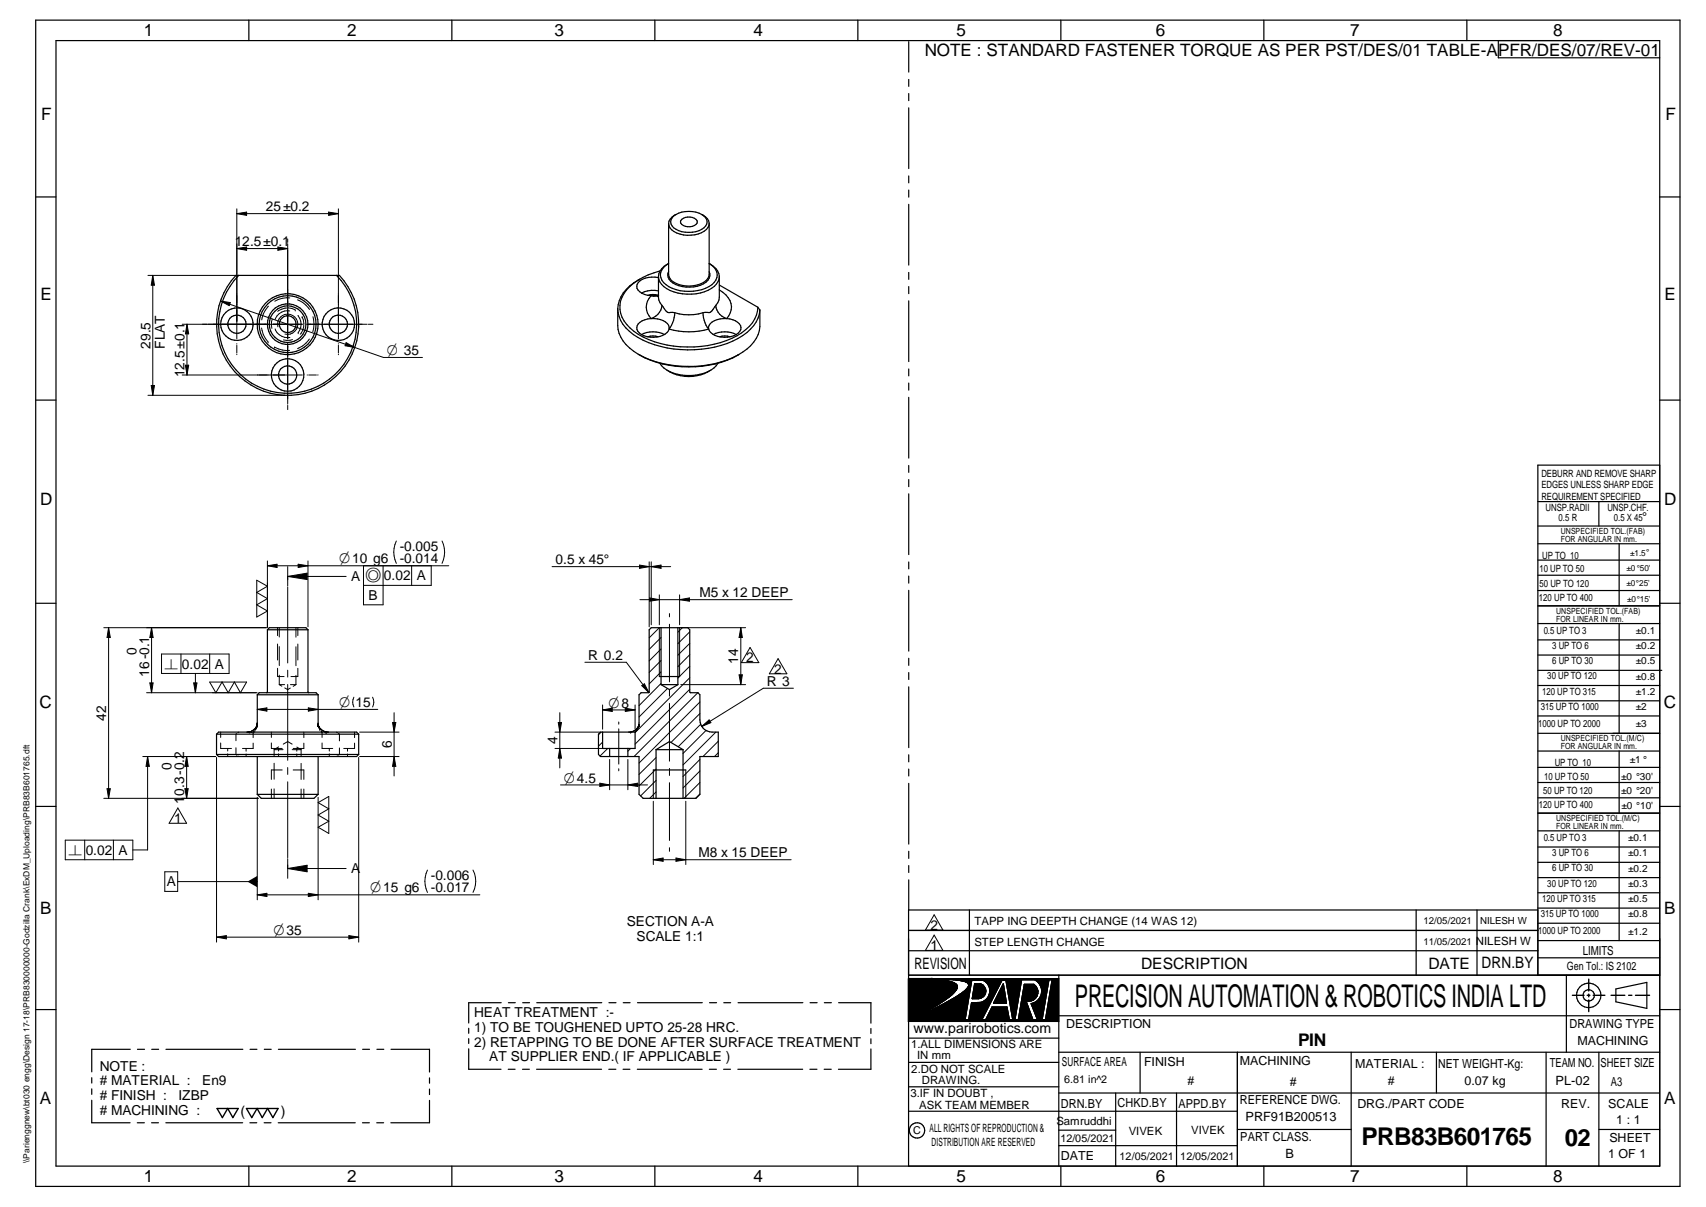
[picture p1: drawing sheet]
<svg xmlns="http://www.w3.org/2000/svg" width="420mm" height="297mm" viewBox="0 0 420 297" stroke-linecap="round" stroke-linejoin="round" font-family="sans-serif">
<g fill="none" stroke="#000" stroke-width=".3">
<path d="M8.8 5h405v287h-405zM13.8 10h395v277h-395zM61.3 5v5M111.3 5v5M161.3 5v5M211.3 5v5M223.8 10.2v7.5M223.8 19.6v1.7M261.3 5v5M311.3 5v5M361.3 5v5M369 10v4.2h39.8"/>
<path d="M223.8 23v1.8M223.8 26.5v15M8.8 48.5h5M164.7 55v12.5a3.1 3.1 0 0 0 2.7 2.6 7.5 7.5 0 0 0 6.5-1.1l.7-1 .1-.5v-12.5M166.5 52.8a2.97 2.97 0 0 0-1.8 2.2M166.5 52.8a6.7 6.7 0 0 1 7.7 1 1.98 1.98 0 0 1-.8 3.1 7.3 7.3 0 0 1-8-.3l-.4-.5-.3-1.1M166.5 52.8a1.92 1.92 0 0 0-1.3 1.8 1.92 1.92 0 0 0 1.3 1.8 6.3 6.3 0 0 0 7.3-.8 1.86 1.86 0 0 0-1-2.8M167.9 54a2.81 2.81 0 0 1 3.8 .3 1.4 1.4 0 0 1-1.7 1.5 2.03 2.03 0 0 1-2.4-1.2zM223.8 43.3v1.7M223.8 46.8v1.7M223.8 50.3v14.9M408.8 48.5h5"/>
<path d="M58.1 67.8h25.5a17.5 17.5 0 0 1-.5 24.5 17.5 17.5 0 0 1-24.5 0 17.5 17.5 0 0 1-.5-24.5zM58.8 67.8a17 17 0 0 0 0 24 17 17 0 0 0 24.1 0 17 17 0 0 0 0-24M152.1 76v4.1a8.7 8.7 0 0 0 5.1 7.1 27.5 27.5 0 0 0 24.8 0M157.6 68.7a9.4 9.4 0 0 0-5.5 7.2 8.5 8.5 0 0 0 5 7.2 27.3 27.3 0 0 0 24.6 .2 9.1 9.1 0 0 0 5.4-7M159.5 72.7a3.9 3.9 0 0 1 2.6 0M159.5 72.7l.8 .1M160.3 78.4a4.8 4.8 0 0 1 4.4 1.7l.1 .9M160.3 78.4a3.8 3.8 0 0 0-3.4 1.8 1.72 1.72 0 0 0 1.1 2.1M160.3 72.8a3.9 3.9 0 0 0 0 5.6M162 72.7h.1M162.1 72.7h.1M162.1 72.6h.1"/>
<path d="M162.1 72.7l-1.8 .1M162.2 72.6h.1M162.2 71.6a6.2 6.2 0 0 0-4.2 .5M162.2 68.3a4.8 4.8 0 0 0-5.3 1.7 2.11 2.11 0 0 0 1.9 2.5l.7 .2M162.2 68.1v5.1l.1 .6 .7 1.3M162.2 72.7l-1.2 .2-.7-.1M162.5 66.7a14.9 14.9 0 0 0-8.8 5.6 6.4 6.4 0 0 0 1.5 8.4 22 22 0 0 0 15.7 4.7 20.6 20.6 0 0 0 13.7-5.1 7.2 7.2 0 0 0 2-4.7M163 66.1l1.7-1.2a2.89 2.89 0 0 0-2 2.4 2.89 2.89 0 0 0 1.3 2.8 10.5 10.5 0 0 0 11.3 0 2.92 2.92 0 0 0 1.3-2.9 2.92 2.92 0 0 0-1.9-2.3l.3 .1a3.3 3.3 0 0 1 1.9 4.3 7.6 7.6 0 0 1-6.6 3.1 9.5 9.5 0 0 1-7.4-2.4 2.76 2.76 0 0 1 .1-3.9zM163 75.1l.3 .4a1.8 1.8 0 0 0 2.4 1.4l.5 .1M163 75.1a3.8 3.8 0 0 1-2.7 3.3M164.7 66.8a2.12 2.12 0 0 0 1 2.8 8 8 0 0 0 8.2-.2 2.18 2.18 0 0 0 .8-2.6M166.2 77a12.1 12.1 0 0 0 6.9 0"/>
<path d="M166.2 77a7.4 7.4 0 0 1-1.4 4M173.1 77l.5 2.5 .9 1.5M176.3 75.1a2.89 2.89 0 0 1-1.8 1.8l-1.4 .1M176.3 75.1a3.6 3.6 0 0 0 2.7 3.3M177.2 70.1l9.4 5.5M177.2 71.3a5.1 5.1 0 0 1 2.9 4.9l-.6 1.5-.5 .7M177.2 68.1v5.1l-.1 .6-.8 1.3M179 78.4a4.1 4.1 0 0 0-4.5 2.1v.5M179 78.4a3.5 3.5 0 0 1 3.5 2.2 2.1 2.1 0 0 1-1.2 1.7M186.6 75.6l.5 .7M187.1 76.3v4.1a9.1 9.1 0 0 1-5.4 7M223.8 67.1v1.6"/>
<path d="M223.8 70.5v1.8M223.8 74v15M8.8 98.5h5M157.3 87.2a26.5 26.5 0 0 0 24.4 .2M158 82.3a6.3 6.3 0 0 1 5.6 0M159.5 82.9a3.9 3.9 0 0 1 2.6 0M162.5 89.4a8.4 8.4 0 0 0 7.7 3 8 8 0 0 0 6.6-3M164.4 91.1a9.9 9.9 0 0 0 10.6 0M164.8 81a4.3 4.3 0 0 1-4.7 2l-2.1-.7M164.8 81a17.8 17.8 0 0 0 9.7 0M174.5 81a3.7 3.7 0 0 0 3.9 2 6 6 0 0 0 2.9-.7M175.7 82.3a6.2 6.2 0 0 1 5.6 0"/>
<path d="M177.2 82.9a3.8 3.8 0 0 1 2.5 0M223.8 90.8v1.7M223.8 94.3v1.7M223.8 97.8v14.9M408.8 98.5h5M223.8 114.6v1.6M223.8 118v1.8M408.8 114.5h-30.1v125.5M223.8 121.5v15M223.8 138.3v1.7M378.7 123.4h30.1M378.7 133.8h30.1"/>
<path d="M378.7 137.8h30.1M378.7 129.5h30.1M393.8 123.4v6.1M398.8 133.8v15.3M8.8 148.5h5M65.9 155h10M65.9 155l.4-.5h9l.6 .5M65.9 155v15.3l-.3 .2M75.9 155v15.3l.2 .2M162.8 154.5v14M167 154.5v14M223.8 141.8v1.7"/>
<path d="M223.8 145.3v14.9M378.7 141.6h30.1M378.7 145.3h30.1M378.7 149.1h30.1M378.7 153.5h30.1M378.7 157.5h30.1M398.8 153.5v27M408.8 148.5h5M63.1 179l-1.1 .9M63.1 178.9h.1M63.2 178.9h-.1M63.2 178.7h.1"/>
<path d="M63.2 178.8h.1M63.2 178.6h.1M63.3 178.5h.1M63.3 178.4h.1M63.3 178.6h.1M63.3 178.2h.1M63.3 178.3h.1M63.3 178v.2M63.4 177.9h.1M63.4 171h14.9M63.4 171l.4-.5h14l.5 .5M63.4 171v6.9"/>
<path d="M78.3 178.3h.1M78.3 178h.1M78.3 171v6.9M78.3 178v.3M78.4 178.6h.1M78.4 178.5h.1M78.4 178.4h.1M78.5 178.7h.1M78.5 178.8h.1M78.6 178.9h.1M78.6 178.9a2.42 2.42 0 0 0 1.7 1.2M78.8 179.2h.1"/>
<path d="M156.9 179.2h.1M157 179.1a2.48 2.48 0 0 1-1.7 1.1M157.1 179h.1M157.2 178.9h.1M157.2 178.8h.1M157.2 178.8l-.1 .2M157.3 178.6h.1M157.3 178.7h.1M157.3 178.4h.1M157.3 178.5h.1M157.3 178.6l.1-7.6 .5-.5h1.8l.2-.2v-15.3l.5-.5h9l.5 .5v15.3l.2 .2h1.8l.5 .5v6.2a3 3 0 0 0 3 3h1.5v6h-4.5v9.3l-1 1h-13l-1-1v-9.3h-9.5l-.5-.5v-5l.5-.5h8.5M157.3 178.6l-.5 1.1-.4 .5"/>
<path d="M157.4 178.3h.1M157.4 178.4h.1M162.4 166.5h5M162.8 168.5h4.2M162.8 168.5l2.1 1.2 2.1-1.2M223.8 162v1.7M223.8 165.5v1.7M223.8 169v15M378.7 161.2h30.1M378.7 165h30.6M378.7 168.7h30.1M378.7 172.5h30.1"/>
<path d="M378.7 176.2h30.1M8.8 198.5h5M53.3 185.7h35M53.3 185.7l.5 .5h34l.5-.5M53.3 180.7l.5-.5h34l.5 .5M53.3 180.7h35M53.3 180.7v5M61.3 180.1l-.5 .1M63.4 195.5h14.9M63.4 195.5l.9 1h13l1-1M63.4 186.2v9.3M78.3 186.2v9.3"/>
<path d="M80.3 180.1h.1M80.4 180.1l.4 .1M88.3 180.7v5M148.4 180.2v4h8v-4M150.1 184.2v2M154.6 184.2v2M155.3 180.2h.1M160.9 189.5h8M161.6 184.5h6.6M161.6 184.5v12M161.6 184.5l3.3-2 3.3 2M168.2 184.5v12"/>
<path d="M223.8 185.8v1.7M223.8 189.3v1.7M223.8 192.8v14.9M378.7 184.8h30.1M378.7 188.8h30.1M378.7 192.6h30.1M378.7 196.3h30.1M378.7 180.5h30.1M398.8 184.8v15.3M408.8 198.5h5M223.8 209.5v1.7M223.8 213v1.7"/>
<path d="M223.8 216.5v7.5M378.7 200.1h30.1M378.7 204.5h30.1M378.7 208.4h30.1M378.7 212.2h30.1M378.7 216h30.1M378.7 219.7h30.1M398.8 204.5v27M223.8 240h185M223.8 229h154.9M223.8 234h154.9M238.7 223.9v16"/>
<path d="M260.8 240v47M348.8 223.9v16M363.8 223.9v16M378.7 223.9h-154.9v63.1M378.7 223.5h30.1M378.7 227.2h30.1M378.7 231.5h30.1M378.7 235.7h30.1M385.8 240v19M8.8 248.5h5M32.1 258.2h-9.5v5.6M33.9 258.2h1.7"/>
<path d="M37.4 258.2h1.7M40.9 258.2h18.9M61.6 258.2h1.7M65.1 258.2h1.7M68.6 258.2h18.9M89.3 258.2h1.7M92.8 258.2h1.7M96.3 258.2h9.5v5.6M115.4 253.1v1.2M115.4 255.6v1.2M115.4 258.1v5h8M123.4 246.8h-8v5"/>
<path d="M125.2 246.8h1.7M128.7 246.8h1.7M132.2 246.8h16M150 246.8h1.7M153.5 246.8h1.7M157 246.8h16M174.7 246.8h1.8M178.3 246.8h1.6M181.8 246.8h15.9M199.5 246.8h1.7M203 246.8h1.8M206.5 246.8h8v5"/>
<path d="M214.5 258.1v5h-8M214.5 253.1v1.2M214.5 255.7v1.1M223.8 255.5h37M223.8 251.4h37M223.8 240.8h37M260.8 250h148M260.8 259h148M280.8 259v10M304.7 259v28M332.8 259v28M353.8 259v10"/>
<path d="M380.8 259v28M393.8 259v28M398 243.4l7.6-1.6v6.4l-7.6-1.7zM408.8 248.5h5M22.6 270.8v5.5h9.4M22.6 265.2v1.3M22.6 268v1.3M33.8 276.3h1.7M37.3 276.3h1.7M40.8 276.3h19M61.5 276.3h1.7M65.1 276.3h1.6"/>
<path d="M68.5 276.3h19M89.3 276.3h1.7M92.8 276.3h1.7M105.8 270.8v5.5h-9.5M105.8 265.3v1.3M105.8 268v1.4M125.2 263.1h1.7M128.7 263.1h1.7M132.2 263.1h16M149.9 263.1h1.8M153.4 263.1h1.7M157 263.1h15.9"/>
<path d="M174.7 263.1h1.7M178.2 263.1h1.7M181.7 263.1h16M199.5 263.1h1.7M203 263.1h1.7M223.8 261.5h37M223.8 267.5h37M223.8 273.5h80.9M260.8 269h148M260.8 278.1h14M274.8 269v18M289.8 269v18"/>
<path d="M304.7 278h28.1M393.8 278h15M61.3 287v5M111.3 287v5M161.3 287v5M211.3 287v5M260.8 281.9h43.9M261.3 287v5M311.3 287v5M361.3 287v5"/>
<circle cx="58.3" cy="79.8" r="4"/>
<circle cx="58.4" cy="79.8" r="2.26"/>
<circle cx="70.8" cy="79.8" r="2.06"/>
<circle cx="70.8" cy="79.8" r="7"/>
<circle cx="70.8" cy="79.8" r="4.5"/>
<circle cx="70.8" cy="79.8" r="5"/>
<circle cx="70.8" cy="79.8" r="7.5"/>
<circle cx="83.3" cy="79.8" r="2.26"/>
<circle cx="83.3" cy="79.8" r="4"/>
<circle cx="70.8" cy="92.3" r="4"/>
<circle cx="70.9" cy="92.3" r="2.25"/>
<circle cx="391.3" cy="244.9" r="1.41"/>
<circle cx="391.3" cy="245" r="3"/>
<circle cx="225.9" cy="278.2" r="1.89"/>
</g>
<g fill="none" stroke="#000" stroke-width=".34">
<path d="M226.4 249.9l-2.6 1.5M226.9 249.6l-.2 .2M227.8 249.1l-.3 .2M229.3 240.8l1.5 .2M229.3 240.8l4.3 .7M229.3 240.8l5.6 .3M229.6 240.8l.4 .1M230 240.9l3.6 .1M230 240.9l-6.2-.1v10.6M230.8 241l2.8 .5M230.8 241l.5 .1M231 247.2l-7.2 4.2"/>
<path d="M231.4 247.6l-.3 .2M231.7 247.4l-.3 .2M232 241.2h.3M233.3 241h.3M233.6 241.5l.7 .1M233.6 241l1.2 .1M233.8 241.5l.2 .1M234.3 241.6l1.1 .5 .3 .5M234.3 241.6l1.1 .6M234.5 244.7l-3.6 2.6-2.8 1.7M234.8 241.1l2.9 .5M234.9 241.1l2.8 .5"/>
<path d="M234.9 245.7l-5 2.7-6.1 3M235 245.7l-5.3 2.8-5.9 2.9M235.4 243.7l-1.1 1.2-3.1 2.2M235.4 243.7l-.4 .5M235.5 243.5l-.1 .2M235.6 242.4l.1 .2M235.6 243.4l-.1 .1M235.7 242.6l-.2 .9M235.7 242.6l-.3 1.1M236 245l-1 .7M236 245l-1.1 .7M237.5 243.9l-1.5 1.1"/>
<path d="M237.7 241.6l.8 .4M237.7 241.6l.8 .4 .1 .3M238.3 243.2l-.8 .7M238.4 243l-.1 .1M238.4 241.9l.1 .1M238.5 242.9l-.1 .1M238.5 242.9l-.9 .9M238.5 242l.1 .6M238.5 242.7v.2M238.6 242.5l-.1 .2M239.3 241.2h2.8a2.94 2.94 0 0 1 1.7 3 2.94 2.94 0 0 1-2.2 2.5l-2.3 .1-.7 4.2h-1zM240.1 242.1h1.4a1.85 1.85 0 0 1 1.2 2.1 1.85 1.85 0 0 1-1.7 1.5h-1.5z"/>
<path d="M246.7 241.2h1.1l1.7 9.8h-.9l-.6-3.1h-3.7l-1.5 3.1h-1zM247.1 242.2l.8 4.7h-3.2zM251.6 241.1h3.2a3.2 3.2 0 0 1 1.7 3.3 3.2 3.2 0 0 1-2.5 2.6l1.6 4h-1.2l-1.8-4.7a2.25 2.25 0 0 0 2.8-1.2 2.25 2.25 0 0 0-.8-2.8h-2.3l-1.5 8.7h-.9zM258.3 241.1h.9l-1.7 9.9h-.9zM387.3 244.9h2.8M390.9 244.9h.7M391.3 241v2.9M391.3 244.6v.7M391.3 246.1v2.9M392.4 244.9h2.9M396.8 244.9h3.4M401.1 244.9h.8"/>
<path d="M402.8 244.9h3.5M53.5 272.8h5.2l-1.3 2.2-1.3-2.2-1.3 2.2zM60.7 272.8h7.8l-1.3 2.2-1.3-2.2-1.3 2.2-1.3-2.2-1.3 2.2z"/>
</g>
<g fill="#000">
<path d="M58.3 52.6l2.4-.4v.8zM80.9 52.2l2.4 .4-2.4 .4zM37.6 67.8l.4 2.4h-.8zM54.3 74.1l2.4 .4-.2 .7zM58.3 61.2l2.4-.4v.8zM68.4 60.8l2.5 .4-2.5 .4zM37.2 94.9h.8l-.4 2.4zM46 79.8l.5 2.4h-.8zM45.7 89.9h.8l-.5 2.4zM85.2 84.3l2.2 1.2-2.4-.4zM65.9 139.2l2.3-.3v.8zM73.4 138.9l2.5 .3-2.5 .5z"/>
<path d="M157.5 139.1l2.4 .3-2.4 .5zM160.4 139.4l2.4-.3v.8zM26.7 154.5l.5 2.4h-.8zM37.3 154.5l.4 2.4h-.8zM70.9 141.9l4.7-.8v1.5zM160 147.2l2.4 .4-2.4 .4zM167.4 147.6l2.4-.4v.8zM182.4 154.5l.4 2.4h-.8zM36.9 168.1h.8l-.4 2.4zM47.7 168.1h.8l-.4 2.4zM63.4 174.6l2.3-.4v.8zM75.9 174.2l2.4 .4-2.4 .4z"/>
<path d="M96.7 177.8h.8l-.4 2.4zM137.5 177.8h.8l-.4 2.4zM148.4 174.7l2.4-.4v.8zM154 174.3l2.4 .4-2.4 .4zM158.1 168.7l.6-.4 1.1 2.1zM172.8 178.8l1.9-1.6 .4 .6zM182 166.1h.8l-.4 2.4zM26.4 194.1h.8l-.5 2.4zM36.4 186.2l.4 2.4h-.8zM46 186.2l.3 2.4h-.8zM45.5 194.1h.8l-.3 2.4zM97.1 186.2l.4 2.4h-.8z"/>
<path d="M137.9 184.2l.4 2.4h-.8zM147.7 192.7l2.4 .5-2.4 .3zM154.6 193.2l2.4-.5v.8zM60.9 217l2.5-1.4v2.8zM70.9 213.7l4.7-.8v1.6zM160.9 211.6l2.4-.4v.8zM166.5 211.2l2.4 .4-2.4 .4zM53.3 230.6l2.4-.3v.8zM63.4 220.2l2.3-.4v.8zM75.9 219.8l2.4 .4-2.4 .4zM85.9 230.3l2.4 .3-2.4 .5zM247.1 242.2l.8 4.7h-3.2z"/>
<path d="M223.8 240.8h5.5l4.1 .6a2.33 2.33 0 0 1 2.3 1.5l-.6 1.2-2.2 1.9-3.2 2-5.9 3.4z" fill-rule="evenodd"/>
<path d="M229.3 240.8l7.2 .5 1.8 .5 .3 .3v.5l-.4 .7-.8 .7-2.4 1.7-5.3 2.8-5.9 2.9h37v-10.6zM246.7 241.2h1.1l1.7 9.8h-.9l-.6-3.1h-3.7l-1.5 3.1h-1zM239.3 241.2h2.8a2.94 2.94 0 0 1 1.7 3 2.94 2.94 0 0 1-2.2 2.5l-2.3 .1-.7 4.2h-1zM251.6 241.1h3.2a3.2 3.2 0 0 1 1.7 3.3 3.2 3.2 0 0 1-2.5 2.6l1.6 4h-1.2l-1.8-4.7a2.25 2.25 0 0 0 2.8-1.2 2.25 2.25 0 0 0-.8-2.8h-2.3l-1.5 8.7h-.9zM258.3 241.1h.9l-1.7 9.9h-.9z" fill-rule="evenodd"/>
<path d="M240.1 242.1h1.4a1.85 1.85 0 0 1 1.2 2.1 1.85 1.85 0 0 1-1.7 1.5h-1.5z" fill-rule="evenodd"/>
</g>
<g fill="#000">
<circle cx="235.4" cy="242.2" r=".17"/>
<circle cx="235.5" cy="242.3" r=".17"/>
<circle cx="238.4" cy="241.9" r=".17"/>
</g>
<g fill="none" stroke="#000" stroke-width=".25">
<path d="M58.3 51.4v32M58.3 52.6l2.4-.4v.8zM58.3 52.6h25M70.9 58.8v.8M70.9 60v23.4M80.9 52.2l2.4 .4-2.4 .4zM83.3 51.4v32M36.4 67.8h21.7M37.6 67.8l.4 2.4h-.8zM37.6 67.8v29.5M44.9 79.8h29.6M46 79.8l.5 2.4h-.8z"/>
<path d="M46 79.8v12.5M54.3 74.1l33.1 11.4M54.3 74.1l2.4 .4-.2 .7zM58.3 61.2l2.4-.4v.8zM58.3 61.2h12.6M66.1 75.4a6.2 6.2 0 0 0-1.6 3.3M67 78.5l-.2 1.5 .2 .8M68.4 60.8l2.5 .4-2.5 .4zM71.4 76.5a3.3 3.3 0 0 0-3.7 2.2M71.4 73.3a6 6 0 0 0-3.7 .8M72.7 76.2a3.9 3.9 0 0 0-4.3 .4M72.7 76.3h.1"/>
<path d="M73.3 73.8a5.8 5.8 0 0 1 2.9 2.4M73.4 77.6v.1a3.3 3.3 0 0 1 0 4.2M74.4 78h.1M74.4 78a3.9 3.9 0 0 1-.5 4.3M75.6 79.8h14.8M77.1 77.9a6.4 6.4 0 0 1-.1 3.8M90.7 79.8h.1M91 79.8h.9M36.4 97.3h33.7M37.2 94.9h.8l-.4 2.4zM44.9 92.3h29.6M45.7 89.9h.8l-.5 2.4z"/>
<path d="M58.3 84.6v.1M58.3 85v1.9M58.3 87.2v.1M64.4 80.7a6 6 0 0 0 1.6 3.4M66 84.2h.1M67.6 85.4h.1M67.6 85.4a6.3 6.3 0 0 0 3.7 .8M67.8 80.9a3.3 3.3 0 0 0 3.6 2.2M68.4 80.4a2.49 2.49 0 0 1 2.3-3.1 2.49 2.49 0 0 1 2.6 2.8 2.49 2.49 0 0 1-3.1 2.1M70.9 84.6v14.8M70.9 99.7v.1M70.9 99.9v.9"/>
<path d="M72 83.6l-1.4 .2-.8-.1M73.4 81.9h.1M75.6 92.3h.1M76 92.3h1.9M76.2 83.4a6.4 6.4 0 0 1-2.9 2.4M78.2 92.3h.1M83.3 84.6v.1M83.3 85v1.9M83.3 87.2v.1M85.2 84.3l2.2 1.2-2.4-.4zM87.4 85.5l7 2.5h9.6M65.9 138v16.5"/>
<path d="M65.9 139.2l2.3-.3v.8zM65.9 139.2h44.6M70.9 139.4v4.8M73.4 138.9l2.5 .3-2.5 .5zM75.9 138v16.3M89.5 139.2v9.6h4.8v-9.6M97.6 133.1a6.3 6.3 0 0 0 0 5.5M101.4 139.2v4.9M106.2 139.2v4.9h-16.7M108.9 133.1a6.3 6.3 0 0 1 0 5.5M136 139.4h29.2M157.5 139.1l2.4 .3-2.4 .5z"/>
<path d="M159.9 138.3v16M160.4 138.3v15.5M160.4 139.4l2.4-.3v.8zM25.6 154.5h40M26.7 154.5l.5 2.4h-.8zM26.7 154.5v42M37.3 154.5l.4 2.4h-.8zM37.3 154.5v16M63.2 142.8l2.7 1.5-2.7 1.5 2.7 1.5-2.7 1.5 2.7 1.6-2.7 1.4zM68.4 154.5v1.9M68.4 158.5v3.9M68.8 154.5v2.3"/>
<path d="M68.8 159.1v4.7M70.9 144.5v18.7M70.9 141.9h14.3M70.9 141.9l4.7-.8v1.5zM72.9 154.5v2.3M72.9 159.2v4.6M73.4 154.5v1.9M73.4 158.5v3.9M157.6 147.6h37.5M159.9 157l2.5-2.5v12M160 147.2l2.4 .4-2.4 .4zM162.4 146.4v7.4"/>
<path d="M162.8 156.9l-2.9 2.9M162.8 159.7l-2.9 2.9M164.9 151v.8M164.9 153.6v14.2M167.4 146.4v7.4M167.4 154.5v12M167.4 147.6l2.4-.4v.8zM167.7 154.5h15.9M168.1 154.5l-1.1 1.1M169.9 155.5l-2.9 2.9M169.9 158.3l-2.9 2.9M182.4 154.5l.4 2.4h-.8z"/>
<path d="M182.4 154.5v14M184.7 159.3l2.2 3.8h-4.3zM36.1 170.5h27.2M36.9 168.1h.8l-.4 2.4zM39.8 161h16.6v4.7h-16.6zM44.6 161v4.7M47.7 168.1h.8l-.4 2.4zM48.1 165.7v4.8M51.6 167.9h9.1l-1.5 2.6-1.5-2.6-1.5 2.6-1.5-2.6-1.5 2.6zM51.6 161v4.7M62 179.9h.1M62 180h.1"/>
<path d="M62.8 179.7h.1M63.1 179.2h.1M63.1 179.2l-.3 .5M63.2 178.7h.1M63.2 178.7v.1M63.3 178.6h.1M63.3 178.5h.1M63.3 178.4h.1M63.4 174.6l2.3-.4v.8zM63.4 174.6h29.6M68.4 164.5v2h1.6M68.8 168.5h1.3"/>
<path d="M68.8 166.2v2.3M68.8 168.5l.6 .4M70.1 169.3l.8 .4 .6-.4M70.9 164.9v1.7M70.9 168.4v18.7M71.5 168.5h1.4M72.9 166.2v2.3M72.9 168.5l-.7 .4M73.4 164.5v2h-1.7M75.9 174.2l2.4 .4-2.4 .4zM78.4 178.6h.1M78.4 178.5h.1"/>
<path d="M78.4 178.4h.1M78.5 178.7h.1M78.5 178.9l.3 .6M78.5 178.8h.1M78.8 179.5h.1M79.1 179.9l.1 .2M79.7 180h.2M87.2 171.6a2.6 2.6 0 0 0 0 2.4M91.8 171.6a2.6 2.6 0 0 1 0 2.4M96.7 177.8h.8l-.4 2.4zM97.1 175.4v15.6M137.5 177.8h.8l-.4 2.4z"/>
<path d="M137.9 175.4v13.6M144 163h10.3l5.5 7.4M148.4 173.5v6M148.4 174.7l2.4-.4v.8zM148.4 174.7h8M152.4 177.7v.5M152.4 179.4v8.6M154 174.3l2.4 .4-2.4 .4zM156.4 173.5v6M158.1 168.7l.6-.4 1.1 2.1zM162.8 162.6l-2.9 2.9M162.8 165.4l-2.9 2.9"/>
<path d="M162.8 168.2l-5.4 5.5M164.4 169.4l-7 7M164.9 169.6v1.7M164.9 173.1v14.2M167.7 168.5h15.9M169.9 161.1l-2.9 3M169.9 164l-2.9 2.9M169.9 166.8l-13.5 13.5M169.9 169.6l-13.5 13.5M171.9 170.5l-15.7 15.7M172.4 172.8l-15 15M172.4 175.6l-7.1 7.1"/>
<path d="M172.6 178.2l-5.6 5.6M172.8 178.8l1.9-1.6 .4 .6zM173.9 179.7l-5.7 5.7M182 166.1h.8l-.4 2.4zM191.6 162.1l2.2 3.7h-4.3zM195.4 169.4h-7.4l-15.2 9.4M25.6 196.5h38M26.4 194.1h.8l-.5 2.4zM35.2 186.2h17.9M36.4 186.2l.4 2.4h-.8zM36.4 186.2v23h-3.7M43.8 198.8l2.2 3.8h-4.4z"/>
<path d="M45.5 194.1h.8l-.3 2.4zM46 186.2l.3 2.4h-.8zM46 186.2v10.3M53.3 186.4v45.5M54.3 182.8v1.4h2.7M54.3 180.2v1.3M56.1 184.2v.6M56.1 185.5v.7M58.1 184v1.7l.2 .1M58.3 180.6l-.2 .1v1.6M58.6 186.1l.2 .1M58.8 180.2l-.2 .1"/>
<path d="M60.6 184.2v.7M60.6 185.5v.7M60.8 180.2h.2M61.4 180.1h.1M61.4 180.1l-.2 .1M61.5 180.1h.1M61.7 180l-.2 .1M61.8 180h.1M62.3 180.2h.1M62.3 182.9v1.3h-2.6M62.3 180.2v1.3M62.6 180h.1"/>
<path d="M62.6 180l-.2 .1M63.4 196.2v25.2M66.8 182.8v1.4h2.7M66.8 180.2v1.3M66.8 194.2v2.3M67.5 184.5h2.2M67.5 184.5v1.6M67.5 187.8v4M67.5 194.1v2.4M68.6 183.8l-1.1 .7M68.6 184.2v.6M68.6 185.5v.7"/>
<path d="M69.5 189.5h-2.7v2.3M69.8 183.1l1.1-.6 1.1 .6M70.9 188.9v1.7M70.9 192.4v18.7M72 184.5h2.2M72.2 189.5h2.6v2.3M73.1 183.9l1.1 .6M73.1 184.2v.7M73.1 185.5v.7M74.2 184.5v1.6M74.2 187.9v3.9M74.2 194.2v2.3"/>
<path d="M74.8 182.9v1.3h-2.6M74.8 180.2v1.3M74.8 194.2v2.3M78.3 196.2v25.2M78.3 197.5l2.7-1.5v9.1l-2.7-1.5 2.7-1.5-2.7-1.5 2.7-1.5zM79.2 180.1h.1M79.3 182.8v1.4h2.6M79.4 180.2l-.1 1.3M80 180h.1M80 180l.1 .1M80.2 180.1h.1M80.3 180.1h.1"/>
<path d="M80.4 180.1h.1M80.4 180.1l.1 .1M80.7 180.2h.1M81.1 184.2v.6M81.1 185.5v.7M82.9 180.2l.2 .1M83.1 186l-.2 .2M83.3 180.5l.3 .2v1.6M83.6 184.1v1.6l-.2 .1M85.6 184.2v.7M85.6 185.5v.7M87.3 182.9v1.3h-2.6"/>
<path d="M87.3 180.2v1.3M88.3 186.4v45.5M88.6 180.2h9.7M88.6 186.2h9.7M97.1 186.2l.4 2.4h-.8zM136.7 184.2h11.8M136.7 180.2h11M137.9 184.2l.4 2.4h-.8zM138 193.2h21.5M147.7 192.7l2.4 .5-2.4 .3zM148 180.2l-.6 .6M148.4 182.6l-1 1"/>
<path d="M149.7 184.2l-1.9 1.9M150.1 186.9v7.5M152.4 189.2v.5M154.6 186.9v7.5M154.6 193.2l2.4-.5v.8zM155.3 184.2l-.7 .7M160.9 189.5v7M160.9 197.2v15.6M161.6 186.4l-4.2 4.2M161.6 189.3l-4.2 4.1M161.6 192.1l-3.8 3.8M161.6 194.9l-1.6 1.6"/>
<path d="M164.9 189.1v1.7M164.9 192.6v14.2M168.9 189.5v7M168.9 197.2v15.6M172.4 186.9l-4.2 4.2M172.4 189.7l-4.2 4.2M172.4 192.6l-3.9 3.9M172.4 195.4l-1.1 1.1M176.3 180.2l-8.1 8.1M176.9 182.4l-3.8 3.8M176.9 185.3l-.9 .9M16.1 206.8h16.6v4.8h-16.6z"/>
<path d="M20.9 206.8v4.8M27.9 206.8v4.8M40.6 214.5h3.2v4.9h-3.2zM43.8 217h19.6M70.9 211.3v4.9M70.9 213.7l4.7-.8v1.6zM70.9 213.7h14.3M75.9 219.8l2.4 .4-2.4 .4zM105.3 214.1a6.3 6.3 0 0 0 0 5.5M116.5 214.1a5.9 5.9 0 0 1 0 5.5M160.9 211.6h33.9M160.9 211.6l2.4-.4v.8z"/>
<path d="M164.9 208.6v.9M166.5 211.2l2.4 .4-2.4 .4zM53.3 230.6l2.4-.3v.8zM53.3 230.6h35M63.4 220.2l2.3-.4v.8zM63.4 220.2h54.8M85.9 230.3l2.4 .3-2.4 .5zM230.1 230.1l2.1 3.8h-4.3zM230.1 225.1l2.1 3.8h-4.3z"/>
</g>
<text font-size="7.7" x="264.7" y="247.9">PRECISION AUTOMATION &amp; ROBOTICS INDIA LTD</text>
<text font-size="6" x="335.3" y="281.7">PRB83B601765</text>
<text font-size="5.9" x="385.4" y="282.1">02</text>
<text font-size="4.3" x="319.7" y="257.4">PIN</text>
<g font-size="4.2">
<text x="35.4" y="9">1</text>
<text x="85.5" y="8.9">2</text>
<text x="136.6" y="9">3</text>
<text x="185.6" y="9">4</text>
<text x="235.6" y="9">5</text>
<text x="284.6" y="8.8">6</text>
<text x="332.6" y="9">7</text>
<text x="382.6" y="9">8</text>
<text x="227.7" y="13.8">NOTE : STANDARD FASTENER TORQUE AS PER PST/DES/01 TABLE-A</text>
<text x="369" y="13.7">PFR/DES/07/REV-01</text>
<text x="10.1" y="29.6">F</text>
<text x="410.2" y="29.6">F</text>
<text x="9.9" y="73.9">E</text>
<text x="409.9" y="73.9">E</text>
<text x="9.9" y="124.2">D</text>
<text x="409.9" y="124.2">D</text>
<text x="9.7" y="174.3">C</text>
<text x="409.7" y="174.3">C</text>
<text x="9.9" y="225">B</text>
<text x="409.8" y="225">B</text>
<text x="9.8" y="271.7">A</text>
<text x="409.8" y="271.7">A</text>
<text x="35.4" y="291">1</text>
<text x="85.5" y="290.9">2</text>
<text x="136.6" y="291">3</text>
<text x="185.6" y="291">4</text>
<text x="235.6" y="291">5</text>
<text x="284.6" y="290.8">6</text>
<text x="332.6" y="291">7</text>
<text x="382.6" y="291">8</text>
</g>
<g font-size="3.9">
<text x="225.2" y="238.6">REVISION</text>
<text x="281" y="238.6">DESCRIPTION</text>
<text x="351.8" y="238.4">DATE</text>
<text x="364.9" y="238.3">DRN.BY</text>
</g>
<g font-size="3.7">
<text x="95.3" y="87.3">O 35</text>
<text x="83.6" y="138.6">O10 g6</text>
<text x="90" y="142.8">a</text>
<text x="40.5" y="164.5">n</text>
<text x="83.5" y="174">O 15</text>
<text x="149.8" y="174.1">O8</text>
<text x="138.9" y="192.6">O4.5</text>
<text x="16.8" y="210.4">n</text>
<text x="91.2" y="219.6">O15 g6</text>
<text x="67.3" y="230">O35</text>
</g>
<g font-size="3.5">
<text x="224.9" y="254.3">www.parirobotics.com</text>
<text x="59.2" y="274.7">(</text>
<text x="69.2" y="274.7">)</text>
</g>
<g font-size="3.4">
<text x="65.5" y="52">25±0.2</text>
<text x="57.8" y="60.6">12.5±0.1</text>
<text x="37" y="85.8" transform="rotate(-90 37 85.8)">29.5</text>
<text x="40.6" y="85.8" transform="rotate(-90 40.6 85.8)">FLAT</text>
<text x="45.5" y="92.8" transform="rotate(-90 45.5 92.8)">12.5±0.1</text>
<text x="98.5" y="135.5">-0.005</text>
<text x="86.5" y="143">A</text>
<text x="94.6" y="142.8">0.02 A</text>
<text x="98.5" y="138.6">-0.014</text>
<text x="136.8" y="138.9">0.5 x 45°</text>
<text x="90.8" y="147.7">B</text>
<text x="172.3" y="147">M5 x 12 DEEP</text>
<text x="33.6" y="161.2" transform="rotate(-90 33.6 161.2)">0</text>
<text x="36.7" y="166.5" transform="rotate(-90 36.7 166.5)">16-0.1</text>
<text x="44.8" y="164.5">0.02 A</text>
<text x="144.9" y="162.4">R 0.2</text>
<text x="181.8" y="163.4" transform="rotate(-90 181.8 163.4)">14</text>
<text x="183.8" y="163">2</text>
<text x="190.7" y="165.8">2</text>
<text x="188.8" y="168.8">R 3</text>
<text x="26.2" y="177.4" transform="rotate(-90 26.2 177.4)">42</text>
<text x="96.5" y="184.1" transform="rotate(-90 96.5 184.1)">6</text>
<text x="137.3" y="183.1" transform="rotate(-90 137.3 183.1)">4</text>
<text x="42.2" y="189.6" transform="rotate(-90 42.2 189.6)">0</text>
<text x="45.4" y="197.7" transform="rotate(-90 45.4 197.7)">10.3-0.2</text>
<text x="42.9" y="202.6">1</text>
<text x="21.1" y="210.4">0.02 A</text>
<text x="86.5" y="214.9">A</text>
<text x="172" y="211">M8 x 15 DEEP</text>
<text x="41.1" y="218.1">A</text>
<text x="106.1" y="216.5">-0.006</text>
<text x="106.1" y="219.6">-0.017</text>
<text x="154.4" y="228">SECTION A-A</text>
<text x="156.8" y="231.6">SCALE 1:1</text>
<text x="229.1" y="233.8">1</text>
<text x="229.1" y="228.9">2</text>
<text x="116.8" y="250.4">HEAT TREATMENT :-</text>
<text x="116.8" y="254">1) TO BE TOUGHENED UPTO 25-28 HRC.</text>
<text x="116.8" y="257.6">2) RETAPPING TO BE DONE AFTER SURFACE TREATMENT</text>
<text x="24.6" y="263.5">NOTE :</text>
<text x="120.5" y="261.2">AT SUPPLIER END.( IF APPLICABLE )</text>
<text x="24.6" y="267.1"># MATERIAL :</text>
<text x="49.8" y="267.1">En9</text>
<text x="24.6" y="270.7"># FINISH :</text>
<text x="24.6" y="274.3"># MACHINING :</text>
<text x="44" y="270.7">IZBP</text>
</g>
<g font-size="3.1">
<text x="404.4" y="128.3">°</text>
<text x="389.8" y="234.9">LIMITS</text>
<text x="262.6" y="253">DESCRIPTION</text>
<text x="386.5" y="253">DRAWING TYPE</text>
<text x="388.5" y="257.1">MACHINING</text>
<text x="261.5" y="262.3">SURFACE AREA</text>
<text x="281.8" y="262.3">FINISH</text>
<text x="305.4" y="262.2">MACHINING</text>
<text x="333.8" y="262.8">MATERIAL :</text>
<text x="354.2" y="262.7">NET WEIGHT-Kg:</text>
<text x="381.7" y="262.6">TEAM NO.</text>
<text x="394.2" y="262.6">SHEET SIZE</text>
<text x="292.4" y="267">#</text>
<text x="317.7" y="267.2">#</text>
<text x="341.8" y="267.1">#</text>
<text x="360.7" y="267">0.07 kg</text>
<text x="383.1" y="267.1">PL-02</text>
<text x="396.7" y="267.4">A3</text>
<text x="261.3" y="272.6">DRN.BY</text>
<text x="275.2" y="272.5">CHKD.BY</text>
<text x="290.3" y="272.7">APPD.BY</text>
<text x="305.4" y="271.8">REFERENCE DWG.</text>
<text x="306.7" y="275.9">PRF91B200513</text>
<text x="334.3" y="272.8">DRG./PART CODE</text>
<text x="384.5" y="272.7">REV.</text>
<text x="396.1" y="272.6">SCALE</text>
<text x="305.5" y="280.8">PART CLASS.</text>
<text x="396.4" y="281.1">SHEET</text>
<text x="398" y="276.5">1 : 1</text>
<text x="261.3" y="285.6">DATE</text>
<text x="316.6" y="284.9">B</text>
<text x="396.1" y="284.9">1 OF 1</text>
</g>
<g font-size="2.8">
<text x="240" y="227.7">TAPP ING DEEPTH CHANGE (14 WAS 12)</text>
<text x="240" y="232.8">STEP LENGTH CHANGE</text>
<text x="363.5" y="232.6">NILESH W</text>
<text x="385.9" y="238.7">Gen Tol.: IS 2102</text>
<text x="224.4" y="257.9">1.ALL DIMENSIONS ARE</text>
<text x="224.4" y="264">2.DO NOT SCALE</text>
<text x="225.9" y="260.7">IN mm</text>
<text x="227.1" y="266.8">DRAWING.</text>
<text x="224.2" y="270">3.IF IN DOUBT ,</text>
<text x="226.4" y="272.8">ASK TEAM MEMBER</text>
<text x="228.9" y="278.7">ALL RIGHTS OF REPRODUCTION &amp;</text>
<text x="260.2" y="276.8">Samruddhi</text>
<text x="278" y="279.2">VIVEK</text>
<text x="293.4" y="279.1">VIVEK</text>
<text x="229.4" y="282.1">DISTRIBUTION ARE RESERVED</text>
</g>
<g font-size="2.7">
<text x="262.1" y="266.5">6.81 in^2</text>
<text x="224.9" y="279.2">C</text>
<text x="261.1" y="281">12/05/2021</text>
<text x="275.7" y="285.5">12/05/2021</text>
<text x="290.7" y="285.5">12/05/2021</text>
</g>
<g font-size="2.5">
<text x="379.6" y="117.4">DEBURR AND REMOVE SHARP</text>
<text x="379.6" y="120.2">EDGES UNLESS SHARP EDGE</text>
<text x="379.6" y="123">REQUIREMENT SPECIFIED</text>
<text x="380.7" y="125.9">UNSP.RADII</text>
<text x="395.9" y="125.8">UNSP.CHF.</text>
<text x="383.9" y="128.3">0.5 R</text>
<text x="397.5" y="128.2">0.5 X 45</text>
<text x="379.8" y="137.5">UP TO 10</text>
<text x="379.1" y="140.9">10 UP TO 50</text>
<text x="379" y="147.9">120 UP TO 400</text>
<text x="379.2" y="144.4">50 UP TO 120</text>
<text x="380.2" y="155.9">0.5 UP TO 3</text>
<text x="402.9" y="156">±0.1</text>
<text x="382.3" y="159.7">3 UP TO 6</text>
<text x="402.9" y="159.7">±0.2</text>
<text x="381.1" y="167.2">30 UP TO 120</text>
<text x="382.3" y="163.4">6 UP TO 30</text>
<text x="402.9" y="163.5">±0.5</text>
<text x="402.9" y="167.3">±0.8</text>
<text x="379.8" y="170.9">120 UP TO 315</text>
<text x="402.9" y="171">±1.2</text>
<text x="378.8" y="178.9">1000 UP TO 2000</text>
<text x="379.5" y="174.7">315 UP TO 1000</text>
<text x="402.9" y="174.8">±2</text>
<text x="402.9" y="179">±3</text>
<text x="380.3" y="192">10 UP TO 50</text>
<text x="382.9" y="188.6">UP TO 10</text>
<text x="399.3" y="191.9">±0 °30'</text>
<text x="401.4" y="187.7">±1 °</text>
<text x="380.1" y="195.4">50 UP TO 120</text>
<text x="399.3" y="195.3">±0 °20'</text>
<text x="379" y="198.9">120 UP TO 400</text>
<text x="399.3" y="199.1">±0 °10'</text>
<text x="380.2" y="206.9">0.5 UP TO 3</text>
<text x="401" y="207">±0.1</text>
<text x="382.3" y="210.7">3 UP TO 6</text>
<text x="382.3" y="214.4">6 UP TO 30</text>
<text x="401" y="210.7">±0.1</text>
<text x="401" y="214.5">±0.2</text>
<text x="379.8" y="222">120 UP TO 315</text>
<text x="381.1" y="218.2">30 UP TO 120</text>
<text x="401" y="218.2">±0.3</text>
<text x="401" y="222">±0.5</text>
<text x="379.5" y="225.7">315 UP TO 1000</text>
<text x="401" y="225.8">±0.8</text>
<text x="378.8" y="230">1000 UP TO 2000</text>
<text x="401" y="230">±1.2</text>
</g>
<g font-size="2.4">
<text x="350.6" y="227.3">12/05/2021</text>
<text x="364.6" y="227.4">NILESH W</text>
<text x="350.6" y="232.5">11/05/2021</text>
</g>
<g font-size="2.1">
<text x="384.4" y="131.3">UNSPECIFIED TOL.(FAB)</text>
<text x="384.4" y="133.4">FOR ANGULAR IN mm.</text>
<text x="401.5" y="136.9">±1.5°</text>
<text x="400.5" y="140.6">±0 °50'</text>
<text x="400.6" y="144.3">±0°25'</text>
<text x="400.7" y="148">±0°15'</text>
<text x="383.2" y="151">UNSPECIFIED TOL.(FAB)</text>
<text x="383.2" y="153.1">FOR LINEAR IN mm.</text>
<text x="384.4" y="182.3">UNSPECIFIED TOL.(M/C)</text>
<text x="384.4" y="184.4">FOR ANGULAR IN mm.</text>
<text x="383.2" y="202">UNSPECIFIED TOL.(M/C)</text>
<text x="383.2" y="204.1">FOR LINEAR IN mm.</text>
<text x="7.2" y="286.3" transform="rotate(-90 7.2 286.3)">\\Parienggnew\bt030 engg\Design 17-18\PRB830000000-Godzilla Crank\ExDM_Uploading\PRB83B601765.dft</text>
</g>
</svg>
